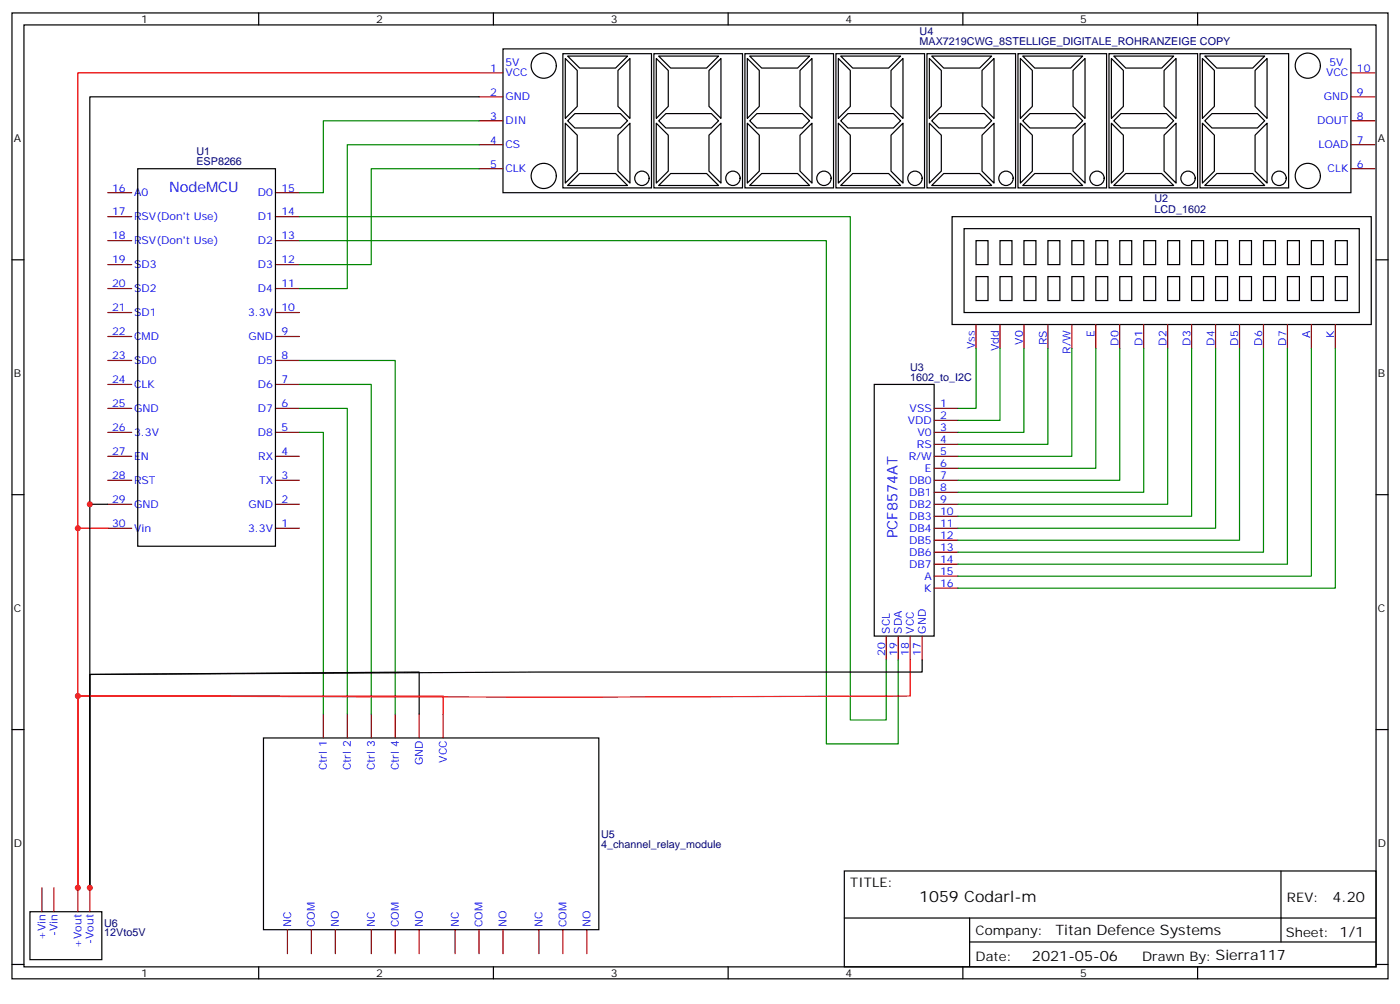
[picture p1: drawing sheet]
<svg xmlns="http://www.w3.org/2000/svg" width="412mm" height="296mm" viewBox="0 0 412 296" stroke-linecap="round" stroke-linejoin="round" font-family="sans-serif">
<g fill="none" stroke="#000" stroke-width=".35">
<path d="M3.5 3.8h405.4v284.3h-405.4zM7.1 7.3h398.2v277.3h-398.2zM76.2 3.8v3.5M145.3 3.8v3.5M148.2 14.4h249.7v42.3h-249.7zM165.8 15.8h26.1v39.5h-26.1zM166.5 17.2l3.5 3.5v10.6l-3.5 3.6zM167.2 16.5h17.7l-3.6 3.5h-10.6zM192.6 15.8h26.1v39.5h-26.1zM193.3 17.2l3.5 3.5v10.6l-3.5 3.6zM194 16.5h17.7l-3.6 3.5h-10.5zM214.5 3.8v3.5"/>
<path d="M219.4 15.8h26.1v39.5h-26.1zM220.1 17.2l3.6 3.5v10.6l-3.6 3.6zM220.8 16.5h17.7l-3.6 3.5h-10.5zM246.2 15.8h26.1v39.5h-26.1zM246.9 17.2l3.6 3.5v10.6l-3.6 3.6zM247.6 16.5h17.7l-3.5 3.5h-10.6zM273 15.8h26.2v39.5h-26.2zM273.8 17.2l3.5 3.5v10.6l-3.5 3.6zM274.5 16.5h17.6l-3.5 3.5h-10.6zM283.6 3.8v3.5M299.9 15.8h26.1v39.5h-26.1zM300.6 17.2l3.5 3.5v10.6l-3.5 3.6z"/>
<path d="M301.3 16.5h17.6l-3.5 3.5h-10.6zM326.7 15.8h26.1v39.5h-26.1zM327.4 17.2l3.5 3.5v10.6l-3.5 3.6zM328.1 16.5h17.6l-3.5 3.5h-10.6zM352.8 3.8v3.5M353.5 15.8h26.1v39.5h-26.1zM354.2 17.2l3.5 3.5v10.6l-3.5 3.6zM354.9 16.5h17.6l-3.5 3.5h-10.6zM141.1 28.5h-114.6v119.9M166.5 36.3l3.5 3.5v10.6l-3.5 3.5zM167.2 35.6l2.1-2.2h13.4l2.2 2.2-2.2 2.1h-13.4zM182 20.7l3.6-3.5v17.7l-3.6-3.6z"/>
<path d="M182 39.8l3.6-3.5v17.6l-3.6-3.5zM193.3 36.3l3.5 3.5v10.6l-3.5 3.5zM196.1 33.4h13.4l2.2 2.2-2.2 2.1h-13.4l-2.1-2.1zM208.8 39.8l3.6-3.5v17.6l-3.6-3.5zM208.8 20.7l3.6-3.5v17.7l-3.6-3.6zM220.1 36.3l3.6 3.5v10.6l-3.6 3.5zM220.8 35.6l2.2-2.2h13.4l2.1 2.2-2.1 2.1h-13.4zM235.7 39.8l3.5-3.5v17.6l-3.5-3.5zM235.7 20.7l3.5-3.5v17.7l-3.5-3.6zM246.9 36.3l3.6 3.5v10.6l-3.6 3.5zM247.6 35.6l2.2-2.2h13.4l2.1 2.2-2.1 2.1h-13.4zM262.5 39.8l3.5-3.5v17.6l-3.5-3.5z"/>
<path d="M262.5 20.7l3.5-3.5v17.7l-3.5-3.6zM273.8 36.3l3.5 3.5v10.6l-3.5 3.5zM276.6 33.4h13.4l2.1 2.2-2.1 2.1h-13.4l-2.1-2.1zM289.3 39.8l3.5-3.5v17.6l-3.5-3.5zM289.3 20.7l3.5-3.5v17.7l-3.5-3.6zM300.6 36.3l3.5 3.5v10.6l-3.5 3.5zM301.3 35.6l2.1-2.2h13.4l2.1 2.2-2.1 2.1h-13.4zM316.1 39.8l3.5-3.5v17.6l-3.5-3.5zM316.1 20.7l3.5-3.5v17.7l-3.5-3.6zM327.4 36.3l3.5 3.5v10.6l-3.5 3.5zM328.1 35.6l2.1-2.2h13.4l2.1 2.2-2.1 2.1h-13.4zM342.9 39.8l3.5-3.5v17.6l-3.5-3.5z"/>
<path d="M342.9 20.7l3.5-3.5v17.7l-3.5-3.6zM354.2 36.3l3.5 3.5v10.6l-3.5 3.5zM354.9 35.6l2.1-2.2h13.4l2.1 2.2-2.1 2.1h-13.4zM369.7 39.8l3.5-3.5v17.6l-3.5-3.5zM369.7 20.7l3.5-3.5v17.7l-3.5-3.6zM40.6 49.7h40.5v111.1h-40.5zM167.2 54.6l3.5-3.5h10.6l3.6 3.5zM194 54.6l3.6-3.5h10.5l3.6 3.5zM220.8 54.6l3.6-3.5h10.5l3.6 3.5zM247.6 54.6l3.6-3.5h10.6l3.5 3.5zM274.5 54.6l3.5-3.5h10.6l3.5 3.5zM301.3 54.6l3.5-3.5h10.6l3.5 3.5z"/>
<path d="M328.1 54.6l3.5-3.5h10.6l3.5 3.5zM354.9 54.6l3.5-3.5h10.6l3.5 3.5zM3.5 76.5h3.6M280.5 63.8h123.4v31.7h-123.4zM284 67.3h116.4v24.7h-116.4zM287.5 70.8h3.5v7.1h-3.5zM294.6 70.8h3.5v7.1h-3.5zM301.6 70.8h3.6v7.1h-3.6zM308.7 70.8h3.5v7.1h-3.5zM315.7 70.8h3.6v7.1h-3.6zM322.8 70.8h3.5v7.1h-3.5zM329.8 70.8h3.6v7.1h-3.6z"/>
<path d="M336.9 70.8h3.5v7.1h-3.5zM344 70.8h3.5v7.1h-3.5zM351 70.8h3.5v7.1h-3.5zM358.1 70.8h3.5v7.1h-3.5zM365.1 70.8h3.6v7.1h-3.6zM372.2 70.8h3.5v7.1h-3.5zM379.2 70.8h3.6v7.1h-3.6zM386.3 70.8h3.5v7.1h-3.5zM393.3 70.8h3.6v7.1h-3.6zM405.3 76.5h3.6M287.5 81.4h3.5v7.1h-3.5zM294.6 81.4h3.5v7.1h-3.5z"/>
<path d="M301.6 81.4h3.6v7.1h-3.6zM308.7 81.4h3.5v7.1h-3.5zM315.7 81.4h3.6v7.1h-3.6zM322.8 81.4h3.5v7.1h-3.5zM329.8 81.4h3.6v7.1h-3.6zM336.9 81.4h3.5v7.1h-3.5zM344 81.4h3.5v7.1h-3.5zM351 81.4h3.5v7.1h-3.5zM358.1 81.4h3.5v7.1h-3.5zM365.1 81.4h3.6v7.1h-3.6zM372.2 81.4h3.5v7.1h-3.5zM379.2 81.4h3.6v7.1h-3.6z"/>
<path d="M386.3 81.4h3.5v7.1h-3.5zM393.3 81.4h3.6v7.1h-3.6zM257.5 113.2h17.7v74.1h-17.7zM3.5 145.6h3.6M31.7 148.4h-5.2v112.9M405.3 145.6h3.6M271.6 194.3v3.5h-112.9l-132.2 .7v62.8M3.5 214.8h3.6M77.6 217.2h98.8v56.5h-98.8zM123.5 210.2v-12.4l-97 .7v62.8M405.3 214.8h3.6M248.7 256.4h156.6v28.2h-156.6z"/>
<path d="M377.3 256.4v20.9M8.8 268.4h21.2v14.1h-21.2zM248.7 270.2h156.5M285.6 277.3h119.6M285.6 270.2v14.2M3.5 283.9h3.6M76.2 284.6v3.5M145.3 284.6v3.5M214.5 284.6v3.5M283.6 284.6v3.5M352.8 284.6v3.5M405.3 283.9h3.6"/>
<circle cx="160.2" cy="19.3" r="3.7"/>
<circle cx="385.2" cy="19.3" r="3.7"/>
<circle cx="160.2" cy="51.8" r="3.7"/>
<circle cx="189.1" cy="52.5" r="2.12"/>
<circle cx="215.9" cy="52.5" r="2.12"/>
<circle cx="242.7" cy="52.5" r="2.12"/>
<circle cx="269.5" cy="52.5" r="2.12"/>
<circle cx="296.3" cy="52.5" r="2.12"/>
<circle cx="323.1" cy="52.5" r="2.12"/>
<circle cx="350" cy="52.5" r="2.12"/>
<circle cx="376.8" cy="52.5" r="2.12"/>
<circle cx="385.2" cy="51.8" r="3.7"/>
</g>
<g fill="none" stroke="#870000" stroke-width=".35">
<path d="M141.1 21.4h7.1M141.1 28.5h7.1M141.1 35.6h7.1M397.9 21.4h7.1M397.9 28.5h7.1M397.9 35.6h7.1M31.7 56.7h7.1M81.1 56.7h7.1M141.1 42.6h7.1M141.1 49.7h7.1M397.9 42.6h7.1M397.9 49.7h7.1"/>
<path d="M31.7 77.9h7.1M31.7 70.8h7.1M31.7 63.8h7.1M81.1 77.9h7.1M81.1 70.8h7.1M81.1 63.8h7.1M31.7 99.1h7.1M31.7 92h7.1M31.7 84.9h7.1M81.1 99.1h7.1M81.1 92h7.1M81.1 84.9h7.1"/>
<path d="M287.5 95.5v7.1M294.6 95.5v7.1M301.6 95.5v7.1M308.7 95.5v7.1M315.7 95.5v7.1M322.8 95.5v7.1M329.8 95.5v7.1M336.9 95.5v7.1M344 95.5v7.1M351 95.5v7.1M358.1 95.5v7.1M365.1 95.5v7.1"/>
<path d="M372.2 95.5v7.1M379.2 95.5v7.1M386.3 95.5v7.1M393.3 95.5v7.1M31.7 113.2h7.1M31.7 106.1h7.1M81.1 113.2h7.1M81.1 106.1h7.1M31.7 134.3h7.1M31.7 127.3h7.1M31.7 120.2h7.1M81.1 134.3h7.1"/>
<path d="M81.1 127.3h7.1M81.1 120.2h7.1M275.2 134.3h7M275.2 127.3h7M275.2 120.2h7M275.2 123.8h7M275.2 130.8h7M275.2 137.9h7M31.7 155.5h7.1M31.7 148.4h7.1M31.7 141.4h7.1M81.1 155.5h7.1"/>
<path d="M81.1 148.4h7.1M81.1 141.4h7.1M275.2 155.5h7M275.2 148.4h7M275.2 141.4h7M275.2 144.9h7M275.2 152h7M275.2 159h7M275.2 162.6h7M275.2 166.1h7M275.2 169.6h7M275.2 173.1h7"/>
<path d="M261.1 187.3v7M264.6 187.3v7M268.1 187.3v7M271.6 187.3v7M95.2 210.2v7M102.3 210.2v7M109.4 210.2v7M116.4 210.2v7M123.5 210.2v7M130.5 210.2v7M12.3 261.3v7.1M15.9 261.3v7.1"/>
<path d="M22.9 261.3v7.1M26.5 261.3v7.1M84.7 273.7v7M91.7 273.7v7M98.8 273.7v7M109.4 273.7v7M116.4 273.7v7M123.5 273.7v7M134.1 273.7v7M141.1 273.7v7M148.2 273.7v7M158.7 273.7v7"/>
<path d="M165.8 273.7v7M172.9 273.7v7"/>
</g>
<g fill="none" stroke="#008700" stroke-width=".35">
<path d="M141.1 35.6h-45.9v21.1h-7M141.1 42.6h-38.8v42.3h-14.1M141.1 49.7h-31.7v28.2h-21.2M88.2 63.8h162.3v148.1h10.6v-17.6M88.2 70.8h155.2v148.2h21.2v-24.7M88.2 113.2h21.2v97M88.2 106.1h28.2v104.1M287.5 102.6v17.6h-5.3M294.6 102.6v21.2h-12.4M301.6 102.6v24.7h-19.4M308.7 102.6v28.2h-26.5M315.7 102.6v31.7h-33.5"/>
<path d="M322.8 102.6v35.3h-40.6M329.8 102.6v38.8h-47.6M336.9 102.6v42.3h-54.7M344 102.6v45.8h-61.8M351 102.6v49.4h-68.8M358.1 102.6v52.9h-75.9M365.1 102.6v56.4h-82.9M372.2 102.6v60h-90M379.2 102.6v63.5h-97M386.3 102.6v67h-104.1M393.3 102.6v70.5h-111.1M88.2 127.3h7v82.9"/>
<path d="M88.2 120.2h14.1v90"/>
</g>
<path d="M141.1 21.4h-118.2v134.1M31.7 155.5h-8.8v105.8v-56.4h107.6v5.3M268.1 194.3v10.6l-102.3 .3-142.9-.3" fill="none" stroke="#f00" stroke-width=".35"/>
<g fill="#c00">
<circle cx="26.5" cy="261.3" r=".88"/>
<circle cx="22.9" cy="261.3" r=".88"/>
<circle cx="22.9" cy="204.9" r=".88"/>
<circle cx="22.9" cy="155.5" r=".88"/>
<circle cx="26.5" cy="148.4" r=".88"/>
</g>
<text font-size="4.6" x="270.8" y="265.4">1059 Codarl-m</text>
<g font-size="4.2" fill="#00f">
<text x="49.8" y="56.5">NodeMCU</text>
<text x="264.4" y="158.5" transform="rotate(-90 264.4 158.5)">PCF8574AT</text>
</g>
<g font-size="4.2">
<text x="392.5" y="265.7">4.20</text>
<text x="310.9" y="275.2">Titan Defence Systems</text>
<text x="304" y="283">2021-05-06</text>
</g>
<g font-size="3.9">
<text x="250.5" y="261">TITLE:</text>
<text x="379.1" y="265.7">REV:</text>
<text x="287.4" y="275.2">Company:</text>
<text x="378.7" y="275.8">Sheet: 1/1</text>
<text x="287.4" y="282.9">Date:</text>
<text x="336.4" y="282.9">Drawn By: Sierra117</text>
</g>
<g font-size="3.2">
<text x="41.6" y="6.8">1</text>
<text x="110.8" y="6.8">2</text>
<text x="179.9" y="6.8">3</text>
<text x="249.1" y="6.8">4</text>
<text x="318.2" y="6.8">5</text>
<text x="4.1" y="41.9">A</text>
<text x="405.9" y="41.9">A</text>
<text x="4.1" y="111.1">B</text>
<text x="405.9" y="111.1">B</text>
<text x="4.1" y="180.2">C</text>
<text x="405.9" y="180.2">C</text>
<text x="4.1" y="249.3">D</text>
<text x="405.9" y="249.3">D</text>
<text x="41.6" y="287.6">1</text>
<text x="110.8" y="287.6">2</text>
<text x="179.9" y="287.6">3</text>
<text x="249.1" y="287.6">4</text>
<text x="318.2" y="287.6">5</text>
</g>
<g font-size="3.2" fill="#000080">
<text x="270.9" y="10.2">U4</text>
<text x="270.9" y="13.3">MAX7219CWG_8STELLIGE_DIGITALE_ROHRANZEIGE COPY</text>
<text x="57.9" y="45.7">U1</text>
<text x="57.9" y="48.6">ESP8266</text>
<text x="340.1" y="59.5">U2</text>
<text x="340.1" y="62.7">LCD_1602</text>
<text x="268.1" y="112.1">1602_to_I2C</text>
<text x="268.1" y="109.2">U3</text>
<text x="177.1" y="249.6">4_channel_relay_module</text>
<text x="177.1" y="246.6">U5</text>
<text x="30.7" y="275.7">12Vto5V</text>
<text x="30.7" y="272.7">U6</text>
</g>
<g font-size="3.2" fill="#00f">
<text x="144.4" y="21.1">1</text>
<text x="148.9" y="22.5">VCC</text>
<text x="148.9" y="19.3">5V</text>
<text x="390.6" y="22.5">VCC</text>
<text x="391.6" y="19.3">5V</text>
<text x="399.7" y="21.1">10</text>
<text x="144.4" y="28.2">2</text>
<text x="148.9" y="29.6">GND</text>
<text x="389.9" y="29.6">GND</text>
<text x="399.7" y="28.2">9</text>
<text x="144.4" y="35.2">3</text>
<text x="399.7" y="35.2">8</text>
<text x="148.9" y="36.6">DIN</text>
<text x="388" y="36.6">DOUT</text>
<text x="144.4" y="42.3">4</text>
<text x="148.9" y="43.7">CS</text>
<text x="388.4" y="43.7">LOAD</text>
<text x="399.7" y="42.3">7</text>
<text x="144.4" y="49.3">5</text>
<text x="148.9" y="50.7">CLK</text>
<text x="391.1" y="50.7">CLK</text>
<text x="399.7" y="49.3">6</text>
<text x="33" y="56.4">16</text>
<text x="39.5" y="57.8">A0</text>
<text x="76" y="57.8">D0</text>
<text x="82.9" y="56.4">15</text>
<text x="33" y="63.4">17</text>
<text x="39.5" y="64.8">RSV(Don't Use)</text>
<text x="76" y="64.8">D1</text>
<text x="82.9" y="63.4">14</text>
<text x="33" y="70.5">18</text>
<text x="39.5" y="71.9">RSV(Don't Use)</text>
<text x="76" y="71.9">D2</text>
<text x="82.9" y="70.5">13</text>
<text x="33" y="77.5">19</text>
<text x="82.9" y="77.5">12</text>
<text x="39.5" y="79">SD3</text>
<text x="76" y="79">D3</text>
<text x="33" y="84.6">20</text>
<text x="39.5" y="86">SD2</text>
<text x="76" y="86">D4</text>
<text x="82.9" y="84.6">11</text>
<text x="33" y="91.7">21</text>
<text x="39.5" y="93.1">SD1</text>
<text x="73.1" y="93.1">3.3V</text>
<text x="82.9" y="91.7">10</text>
<text x="33" y="98.7">22</text>
<text x="39.5" y="100.1">CMD</text>
<text x="73.2" y="100.1">GND</text>
<text x="82.9" y="98.7">9</text>
<text x="301.3" y="101.5" transform="rotate(-90 301.3 101.5)">V0</text>
<text x="308.3" y="101.7" transform="rotate(-90 308.3 101.7)">RS</text>
<text x="322.4" y="99.3" transform="rotate(-90 322.4 99.3)">E</text>
<text x="329.5" y="101.8" transform="rotate(-90 329.5 101.8)">D0</text>
<text x="336.5" y="101.8" transform="rotate(-90 336.5 101.8)">D1</text>
<text x="343.6" y="101.8" transform="rotate(-90 343.6 101.8)">D2</text>
<text x="350.7" y="101.8" transform="rotate(-90 350.7 101.8)">D3</text>
<text x="357.7" y="101.8" transform="rotate(-90 357.7 101.8)">D4</text>
<text x="364.8" y="101.8" transform="rotate(-90 364.8 101.8)">D5</text>
<text x="371.8" y="101.8" transform="rotate(-90 371.8 101.8)">D6</text>
<text x="378.9" y="101.8" transform="rotate(-90 378.9 101.8)">D7</text>
<text x="385.9" y="99.5" transform="rotate(-90 385.9 99.5)">A</text>
<text x="393" y="99.5" transform="rotate(-90 393 99.5)">K</text>
<text x="33" y="105.8">23</text>
<text x="39.5" y="107.2">SD0</text>
<text x="76" y="107.2">D5</text>
<text x="82.9" y="105.8">8</text>
<text x="287.2" y="102.8" transform="rotate(-90 287.2 102.8)">Vss</text>
<text x="294.2" y="103.4" transform="rotate(-90 294.2 103.4)">Vdd</text>
<text x="315.4" y="104.1" transform="rotate(-90 315.4 104.1)">R/W</text>
<text x="33" y="112.8">24</text>
<text x="82.9" y="112.8">7</text>
<text x="33" y="119.9">25</text>
<text x="39.5" y="114.2">CLK</text>
<text x="76" y="114.2">D6</text>
<text x="82.9" y="119.9">6</text>
<text x="276.9" y="119.9">1</text>
<text x="39.5" y="121.3">GND</text>
<text x="76" y="121.3">D7</text>
<text x="267.4" y="124.8">VDD</text>
<text x="268" y="121.3">VSS</text>
<text x="276.9" y="123.4">2</text>
<text x="33" y="126.9">26</text>
<text x="39.5" y="128.3">3.3V</text>
<text x="76" y="128.3">D8</text>
<text x="82.9" y="126.9">5</text>
<text x="270.1" y="131.9">RS</text>
<text x="270.3" y="128.3">V0</text>
<text x="276.9" y="126.9">3</text>
<text x="276.9" y="130.5">4</text>
<text x="33" y="134">27</text>
<text x="39.5" y="135.4">EN</text>
<text x="76.1" y="135.4">RX</text>
<text x="82.9" y="134">4</text>
<text x="267.7" y="135.4">R/W</text>
<text x="276.9" y="134">5</text>
<text x="276.9" y="137.5">6</text>
<text x="33" y="141">28</text>
<text x="39.5" y="142.5">RST</text>
<text x="76.3" y="142.5">TX</text>
<text x="82.9" y="141">3</text>
<text x="267.8" y="142.5">DB0</text>
<text x="272.5" y="138.9">E</text>
<text x="276.9" y="141">7</text>
<text x="33" y="148.1">29</text>
<text x="39.5" y="149.5">GND</text>
<text x="73.2" y="149.5">GND</text>
<text x="82.9" y="148.1">2</text>
<text x="267.8" y="146">DB1</text>
<text x="267.8" y="149.5">DB2</text>
<text x="276.9" y="144.6">8</text>
<text x="276.9" y="148.1">9</text>
<text x="33" y="155.2">30</text>
<text x="82.9" y="155.2">1</text>
<text x="267.8" y="153">DB3</text>
<text x="276.9" y="151.6">10</text>
<text x="276.9" y="155.2">11</text>
<text x="39.5" y="156.6">Vin</text>
<text x="73.1" y="156.6">3.3V</text>
<text x="267.8" y="156.6">DB4</text>
<text x="267.8" y="160.1">DB5</text>
<text x="276.9" y="158.7">12</text>
<text x="267.8" y="163.6">DB6</text>
<text x="267.8" y="167.1">DB7</text>
<text x="276.9" y="162.2">13</text>
<text x="276.9" y="165.7">14</text>
<text x="272.3" y="170.7">A</text>
<text x="276.9" y="169.3">15</text>
<text x="276.9" y="172.8">16</text>
<text x="272.3" y="174.2">K</text>
<text x="262.1" y="186.5" transform="rotate(-90 262.1 186.5)">SCL</text>
<text x="265.6" y="186.5" transform="rotate(-90 265.6 186.5)">SDA</text>
<text x="269.2" y="186.5" transform="rotate(-90 269.2 186.5)">VCC</text>
<text x="272.7" y="186.5" transform="rotate(-90 272.7 186.5)">GND</text>
<text x="260.7" y="193.1" transform="rotate(-90 260.7 193.1)">20</text>
<text x="264.2" y="193.1" transform="rotate(-90 264.2 193.1)">19</text>
<text x="267.8" y="193.1" transform="rotate(-90 267.8 193.1)">18</text>
<text x="271.3" y="193.1" transform="rotate(-90 271.3 193.1)">17</text>
<text x="96.3" y="226.8" transform="rotate(-90 96.3 226.8)">Ctrl 1</text>
<text x="103.4" y="226.8" transform="rotate(-90 103.4 226.8)">Ctrl 2</text>
<text x="110.4" y="226.8" transform="rotate(-90 110.4 226.8)">Ctrl 3</text>
<text x="117.5" y="226.8" transform="rotate(-90 117.5 226.8)">Ctrl 4</text>
<text x="124.5" y="225.2" transform="rotate(-90 124.5 225.2)">GND</text>
<text x="131.6" y="224.5" transform="rotate(-90 131.6 224.5)">VCC</text>
<text x="16.9" y="275.6" transform="rotate(-90 16.9 275.6)">-Vin</text>
<text x="85.7" y="273" transform="rotate(-90 85.7 273)">NC</text>
<text x="92.8" y="273" transform="rotate(-90 92.8 273)">COM</text>
<text x="99.8" y="273" transform="rotate(-90 99.8 273)">NO</text>
<text x="110.4" y="273" transform="rotate(-90 110.4 273)">NC</text>
<text x="117.5" y="273" transform="rotate(-90 117.5 273)">COM</text>
<text x="124.5" y="273" transform="rotate(-90 124.5 273)">NO</text>
<text x="135.1" y="273" transform="rotate(-90 135.1 273)">NC</text>
<text x="142.2" y="273" transform="rotate(-90 142.2 273)">COM</text>
<text x="149.2" y="273" transform="rotate(-90 149.2 273)">NO</text>
<text x="159.8" y="273" transform="rotate(-90 159.8 273)">NC</text>
<text x="166.9" y="273" transform="rotate(-90 166.9 273)">COM</text>
<text x="173.9" y="273" transform="rotate(-90 173.9 273)">NO</text>
<text x="13.4" y="276.7" transform="rotate(-90 13.4 276.7)">+Vin</text>
<text x="24" y="279" transform="rotate(-90 24 279)">+Vout</text>
<text x="27.5" y="277.9" transform="rotate(-90 27.5 277.9)">-Vout</text>
</g>
</svg>
